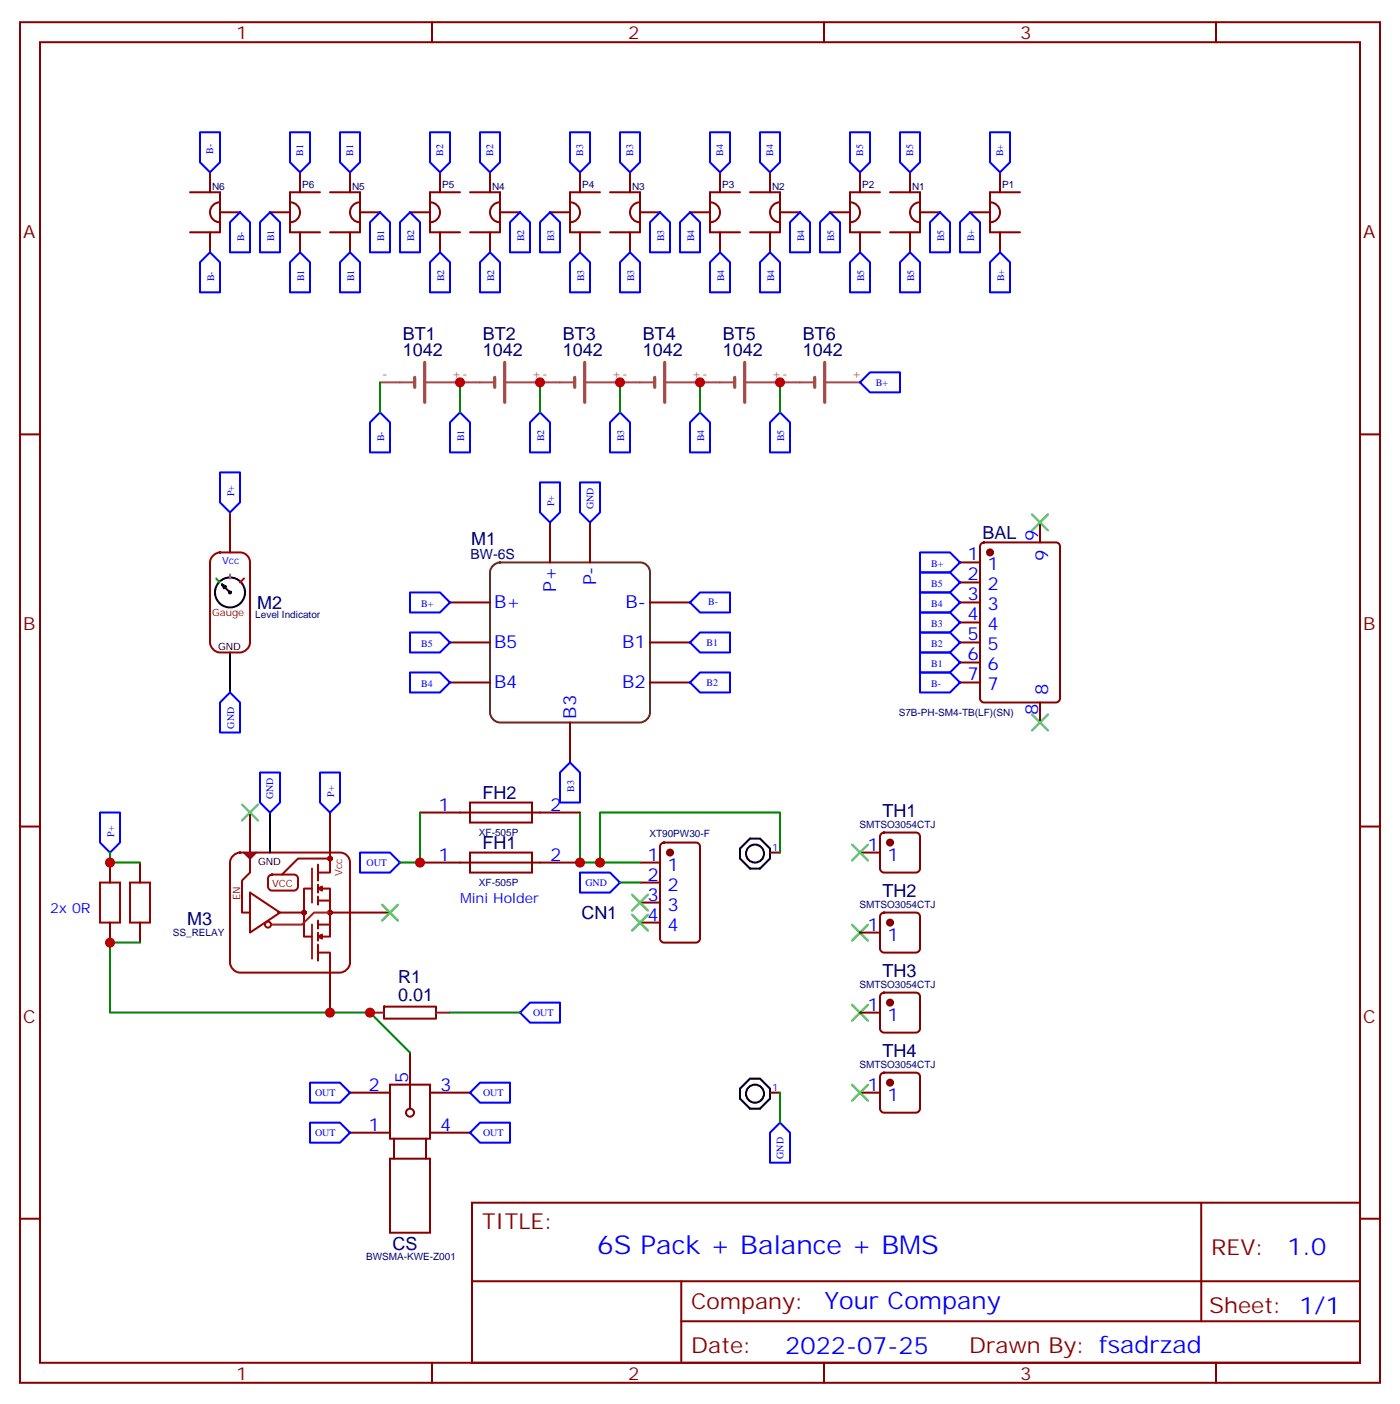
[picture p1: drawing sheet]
<svg xmlns="http://www.w3.org/2000/svg" width="247mm" height="248mm" viewBox="0 0 247 248" stroke-linecap="round" stroke-linejoin="round" font-family="sans-serif">
<path d="M73.1 66.5v1.8M74.9 63.9v7M87.3 66.5v1.8M89 63.9v7M101.4 66.5v1.8M103.1 63.9v7M115.5 66.5v1.8M117.2 63.9v7M129.6 66.5v1.8M131.4 63.9v7M143.7 66.5v1.8M145.5 63.9v7" fill="none" stroke="#a64a4a" stroke-width=".56"/>
<g fill="none" stroke="#a64a4a" stroke-width=".35">
<path d="M67 67.4h6.1M74.9 67.4h2.7M77.7 67.4h9.6M89 67.4h2.7M91.8 67.4h9.6M103.1 67.4h2.7M105.9 67.4h9.6M117.2 67.4h2.7M120 67.4h9.6M131.4 67.4h2.6M134.1 67.4h9.6M145.5 67.4h2.6"/>
<path d="M148.2 67.4h3.5"/>
</g>
<g fill="none" stroke="#00f" stroke-width=".35">
<path d="M67 72.7l1.8 1.8v5.3h-3.5v-5.3zM81.1 72.7l1.8 1.8v5.3h-3.5v-5.3zM95.2 72.7l1.8 1.8v5.3h-3.5v-5.3zM109.4 72.7l1.7 1.8v5.3h-3.5v-5.3zM123.5 72.7l1.7 1.8v5.3h-3.5v-5.3zM137.6 72.7l1.7 1.8v5.3h-3.5v-5.3zM151.7 67.4l1.8-1.7h5.2v3.5h-5.2zM38.8 83.3h3.5v5.3l-1.7 1.7-1.8-1.7zM95.2 85.1h3.6v5.2l-1.8 1.8-1.8-1.8zM102.3 85.1h3.5v5.2l-1.7 1.8-1.8-1.8zM72.3 104.5h5.3l1.8 1.7-1.8 1.8h-5.3zM72.3 118.6h5.3l1.8 1.7-1.8 1.8h-5.3z"/>
<path d="M72.3 111.5h5.3l1.8 1.8-1.8 1.7h-5.3zM121.7 106.2l1.8-1.7h5.3v3.5h-5.3zM121.7 113.3l1.8-1.8h5.3v3.5h-5.3zM38.8 123.9l1.8-1.8 1.7 1.8v5.3h-3.5zM98.8 136.2l1.7-1.8 1.8 1.8v5.3h-3.5zM121.7 120.3l1.8-1.7h5.3v3.5h-5.3zM63.5 150.3h5.3l1.8 1.8-1.8 1.7h-5.3zM102.3 153.8h5.3l1.8 1.8-1.8 1.8h-5.3z"/>
</g>
<path d="M87 99.7l.8-.5h.4h24.7a1.76 1.76 0 0 1 1.8 1.7v24.7a1.89 1.89 0 0 1-1.8 1.8h-24.7a1.89 1.89 0 0 1-1.8-1.8v-24.7l.1-.4z" fill="none" stroke="#630" stroke-width=".35"/>
<g fill="none" stroke="#870000" stroke-width=".35">
<path d="M40.6 90.3v7.1M97 92.1v7.1M104.1 92.1v7.1M79.4 106.2h7M79.4 113.3h7M114.7 106.2h7M114.7 113.3h7M79.4 120.3h7M100.5 127.4v7M114.7 120.3h7M44.1 143.3v7M58.2 143.3v7"/>
<path d="M112.9 152.1h3.5M112.9 155.6h3.5M112.9 159.1h3.5M116.7 148.8l.4-.2h5.7a.71 .71 0 0 1 .7 .7v16.2a.76 .76 0 0 1-.7 .7h-5.7a.76 .76 0 0 1-.7-.7v-16.2zM151.7 150.3h3.5M155.5 147l.4-.2h5.7a.71 .71 0 0 1 .7 .7v5.6a.76 .76 0 0 1-.7 .7h-5.7a.76 .76 0 0 1-.7-.7v-5.6zM58.2 171.5v7M61.7 160.9h7.1M67.7 177.5h9.2v2.1h-9.1zM112.9 162.7h3.5M151.7 164.4h3.5M151.7 178.5h3.5"/>
<path d="M155.5 161.1l.4-.2h5.7a.71 .71 0 0 1 .7 .7v5.7a.76 .76 0 0 1-.7 .7h-5.7a.76 .76 0 0 1-.7-.7v-5.7zM155.5 175.2l.4-.2h5.7a.71 .71 0 0 1 .7 .7v5.7a.76 .76 0 0 1-.7 .7h-5.7a.76 .76 0 0 1-.7-.7v-5.7zM151.7 192.7h3.5M155.5 189.3l.4-.2h5.7a.71 .71 0 0 1 .7 .7v5.7a.76 .76 0 0 1-.7 .7h-5.7a.76 .76 0 0 1-.7-.7v-5.7z"/>
</g>
<path d="M67 67.4v5.3M81.1 67.4v5.3M95.2 67.4v5.3M109.4 67.4v5.3M123.5 67.4v5.3M137.6 67.4v5.3M109.4 155.6h3.5" fill="none" stroke="#008700" stroke-width=".35"/>
<g fill="#870000" stroke="#870000" stroke-width=".35">
<circle cx="157" cy="148.6" r=".53"/>
<circle cx="157" cy="162.7" r=".53"/>
<circle cx="157" cy="176.8" r=".53"/>
<circle cx="157" cy="190.9" r=".53"/>
<circle cx="118.2" cy="150.3" r=".53"/>
</g>
<path d="M111.5 157.7l2.8 2.8M114.3 157.7l-2.8 2.8M111.5 161.3l2.8 2.8M114.3 161.3l-2.8 2.8M150.3 163l2.8 2.8M150.3 177.1l2.8 2.9M153.1 163l-2.8 2.8M153.1 177.1l-2.8 2.9" fill="none" stroke="#3c3" stroke-width=".35"/>
<path d="M65.3 178.5h2.4M76.9 178.5h2.5" fill="none" stroke="#8c2424" stroke-width=".35"/>
<g fill="none" stroke="#000" stroke-width=".35">
<path d="M39.2 103l.7 .4-.4 .4-.3-.8 1.4 1.5M40.6 115v7.1M47.6 143.3v7"/>
<circle cx="40.6" cy="104.5" r=".18"/>
<circle cx="40.6" cy="104.5" r="2.65"/>
</g>
<path d="M37.6 97.9l.8-.4 .4-.1h3.5a1.76 1.76 0 0 1 1.8 1.8v14.1a1.89 1.89 0 0 1-1.8 1.7h-3.5a1.89 1.89 0 0 1-1.8-1.7v-14.1l.1-.5zM41.2 150.8l.7-.4 .4-.1h17.7a1.76 1.76 0 0 1 1.7 1.8v17.6a1.89 1.89 0 0 1-1.7 1.8h-17.7a1.89 1.89 0 0 1-1.7-1.8v-17.6v-.5z" fill="none" stroke="#900" stroke-width=".35"/>
<path d="M38.1 102l.7 .7" fill="none" stroke="#0f0" stroke-width=".35"/>
<path d="M43 102l-.7 .7" fill="none" stroke="#f00" stroke-width=".35"/>
<path d="M40.6 101.3v.7" fill="none" stroke="#c90" stroke-width=".35"/>
<path d="M43 150.3h2.2l-1.1 1.1z" fill="#903" stroke="#900" stroke-width=".35"/>
<g fill="none" stroke="#900" stroke-width=".35">
<path d="M44.1 157.4l5.3 3.5-5.3 3.5zM44.1 151.4v2.4l-1.4 1.5v5.6h1.4M47.5 154.4l.5-.2h3.9a.71 .71 0 0 1 .7 .7v1.4a.76 .76 0 0 1-.7 .7h-3.9a.76 .76 0 0 1-.7-.7v-1.4zM55 156.7h-1.4v4.2M56.1 156.7h2.1v2.1h-2.1M56.1 156.7l.7-.4v.7zM56.1 152.4v2.9M56.1 156v1.4M56.1 158.1v1.4M58.2 150.3v3.5h-2.1M58.2 158.8v4.6v-.4M58.2 151.4h-5.6l-2.9 2.8"/>
<path d="M49 160.9h4.6M53.6 160.9v4.2h1.4M56.1 168h2.1v3.5M56.1 165.1l.7-.3v.7zM56.1 163h2.1v2.1h-2.1M56.1 162.3v1.4M56.1 164.4v1.4M56.1 166.5v2.9M58.2 160.9h3.5"/>
<circle cx="47.3" cy="163" r=".53"/>
</g>
<path d="M55 153.1v6M55 163v6M58.2 160.9h-2.8l-2.1 2.1h-5.3" fill="none" stroke="#930" stroke-width=".35"/>
<g fill="#900" stroke="#900" stroke-width=".35">
<circle cx="58.2" cy="160.9" r=".35"/>
<circle cx="53.6" cy="160.9" r=".35"/>
<circle cx="58.2" cy="151.4" r=".35"/>
</g>
<path d="M182 90.7l2.9 2.8M184.9 90.7l-2.9 2.8M182 126l2.9 2.8M184.9 126l-2.9 2.8M42.7 141.9l2.8 2.8M45.5 141.9l-2.8 2.8M67.4 159.5l2.8 2.8M70.2 159.5l-2.8 2.8M150.3 148.9l2.8 2.8M153.1 148.9l-2.8 2.8M150.3 191.2l2.8 2.9M153.1 191.2l-2.8 2.9" fill="none" stroke="#3c3" stroke-width=".35"/>
<g fill="none" stroke="#00f" stroke-width=".35">
<path d="M35.3 23.3h3.5v5.3l-1.8 1.8-1.7-1.8zM42.3 37.4l1.8 1.8v5.3h-3.5v-5.3zM47.6 37.4l1.8 1.8v5.3h-3.5v-5.3zM51.2 23.3h3.5v5.3l-1.8 1.8-1.7-1.8zM60 23.3h3.5v5.3l-1.8 1.8-1.7-1.8zM67 37.4l1.8 1.8v5.3h-3.5v-5.3zM70.6 39.2l1.7-1.8 1.8 1.8v5.3h-3.5zM75.8 23.3h3.6v5.3l-1.8 1.8-1.8-1.8zM84.7 23.3h3.5v5.3l-1.8 1.8-1.7-1.8zM91.7 37.4l1.8 1.8v5.3h-3.5v-5.3zM97 37.4l1.8 1.8v5.3h-3.6v-5.3zM100.5 23.3h3.6v5.3l-1.8 1.8-1.8-1.8z"/>
<path d="M109.4 23.3h3.5v5.3l-1.8 1.8-1.7-1.8zM116.4 37.4l1.8 1.8v5.3h-3.5v-5.3zM119.9 39.2l1.8-1.8 1.8 1.8v5.3h-3.6zM125.2 23.3h3.6v5.3l-1.8 1.8-1.8-1.8zM134.1 23.3h3.5v5.3l-1.8 1.8-1.7-1.8zM141.1 37.4l1.8 1.8v5.3h-3.6v-5.3zM146.4 37.4l1.8 1.8v5.3h-3.6v-5.3zM149.9 23.3h3.6v5.3l-1.8 1.8-1.8-1.8zM158.7 23.3h3.6v5.3l-1.8 1.8-1.8-1.8zM165.8 37.4l1.8 1.8v5.3h-3.6v-5.3zM171.1 37.4l1.8 1.8v5.3h-3.6v-5.3zM174.6 23.3h3.6v5.3l-1.8 1.8-1.8-1.8z"/>
<path d="M37 44.5l1.8 1.7v5.3h-3.5v-5.3zM52.9 44.5l1.8 1.7v5.3h-3.5v-5.3zM60 46.2l1.7-1.7 1.8 1.7v5.3h-3.5zM77.6 44.5l1.8 1.7v5.3h-3.6v-5.3zM86.4 44.5l1.8 1.7v5.3h-3.5v-5.3zM102.3 44.5l1.8 1.7v5.3h-3.6v-5.3zM111.1 44.5l1.8 1.7v5.3h-3.5v-5.3zM127 44.5l1.8 1.7v5.3h-3.6v-5.3zM135.8 44.5l1.8 1.7v5.3h-3.5v-5.3zM151.7 44.5l1.8 1.7v5.3h-3.6v-5.3zM158.7 46.2l1.8-1.7 1.8 1.7v5.3h-3.6zM174.6 46.2l1.8-1.7 1.8 1.7v5.3h-3.6z"/>
<path d="M162.3 97.4h5.3l1.7 1.8-1.7 1.7h-5.3zM162.3 118.6h5.3l1.7 1.7-1.7 1.8h-5.3zM162.3 115h5.3l1.7 1.8-1.7 1.8h-5.3zM162.3 111.5h5.3l1.7 1.8-1.7 1.7h-5.3zM162.3 108h5.3l1.7 1.7-1.7 1.8h-5.3zM162.3 104.5h5.3l1.7 1.7-1.7 1.8h-5.3zM162.3 100.9h5.3l1.7 1.8-1.7 1.8h-5.3zM45.9 136.2h3.5v5.3l-1.8 1.8-1.7-1.8zM56.4 136.2h3.6v5.3l-1.8 1.8-1.8-1.8zM17.6 143.3h3.6v5.3l-1.8 1.7-1.8-1.7zM91.7 178.5l1.8-1.7h5.3v3.5h-5.3zM54.7 190.9h5.3l1.7 1.8-1.7 1.7h-5.3z"/>
<path d="M54.7 197.9h5.3l1.7 1.8-1.7 1.8h-5.3zM82.9 192.7l1.8-1.8h5.3v3.5h-5.3zM82.9 199.7l1.8-1.8h5.3v3.6h-5.3zM137.6 197.9l1.7 1.8v5.3h-3.5v-5.3z"/>
</g>
<g fill="none" stroke="#870000" stroke-width=".35">
<path d="M3.5 3.9h239.9v239.9h-239.9zM7.1 7.4h232.8v232.9h-232.8zM76.2 3.9v3.5M145.3 3.9v3.5M214.5 3.9v3.5M33.5 33.9h5.3v1.8M37 30.4v3.5M37.6 36.2l.7-.5h.5v3.5a1.76 1.76 0 0 1-1.6-1.1 1.76 1.76 0 0 1 .4-1.9zM38.8 37.4h3.5M38.8 39.2v1.8h-5.3M47.6 37.4h3.6M51.2 35.7a1.76 1.76 0 0 1 1.7 1.7 1.76 1.76 0 0 1-1.7 1.8z"/>
<path d="M51.2 39.2v1.8h5.2M52.9 30.4v3.5M56.4 33.9h-5.2v1.8M58.2 33.9h5.3v1.8M61.7 30.4v3.5M62.3 36.2l.7-.5h.5v3.5a1.76 1.76 0 0 1-1.6-1.1 1.76 1.76 0 0 1 .4-1.9zM63.5 37.4h3.5M63.5 39.2v1.8h-5.3M72.3 37.4h3.5M75.8 35.7a1.76 1.76 0 0 1 1.8 1.7 1.76 1.76 0 0 1-1.8 1.8zM75.8 39.2v1.8h5.3M77.6 30.4v3.5"/>
<path d="M81.1 33.9h-5.3v1.8M82.9 33.9h5.3v1.8M86.4 30.4v3.5M86.9 36.2l.8-.5h.5v3.5a1.76 1.76 0 0 1-1.6-1.1 1.76 1.76 0 0 1 .3-1.9zM88.2 37.4h3.5M88.2 39.2v1.8h-5.3M97 37.4h3.5M100.5 35.7a1.76 1.76 0 0 1 1.8 1.7 1.76 1.76 0 0 1-1.8 1.8zM100.5 39.2v1.8h5.3M102.3 30.4v3.5M105.8 33.9h-5.3v1.8M107.6 33.9h5.3v1.8"/>
<path d="M111.1 30.4v3.5M111.6 36.2l.8-.5h.5v3.5a1.76 1.76 0 0 1-1.6-1.1 1.76 1.76 0 0 1 .3-1.9zM112.9 37.4h3.5M112.9 39.2v1.8h-5.3M121.7 37.4h3.5M125.2 35.7a1.76 1.76 0 0 1 1.8 1.7 1.76 1.76 0 0 1-1.8 1.8zM125.2 39.2v1.8h5.3M127 30.4v3.5M130.5 33.9h-5.3v1.8M132.3 33.9h5.3v1.8M135.8 30.4v3.5M136.3 36.2l.8-.5h.5v3.5a1.76 1.76 0 0 1-1.6-1.1 1.76 1.76 0 0 1 .3-1.9z"/>
<path d="M137.6 37.4h3.5M137.6 39.2v1.8h-5.3M146.4 37.4h3.5M149.9 35.7a1.76 1.76 0 0 1 1.8 1.7 1.76 1.76 0 0 1-1.8 1.8zM149.9 39.2v1.8h5.3M151.7 30.4v3.5M155.2 33.9h-5.3v1.8M157 33.9h5.3v1.8M160.5 30.4v3.5M161 36.2l.8-.5h.5v3.5a1.76 1.76 0 0 1-1.7-1.1 1.76 1.76 0 0 1 .4-1.9zM162.3 37.4h3.5M162.3 39.2v1.8h-5.3"/>
<path d="M171.1 37.4h3.5M174.6 35.7a1.76 1.76 0 0 1 1.8 1.7 1.76 1.76 0 0 1-1.8 1.8zM174.6 39.2v1.8h5.3M176.4 30.4v3.5M179.9 33.9h-5.3v1.8M37 41v3.5M52.9 41v3.5M61.7 41v3.5M77.6 41v3.5M86.4 41v3.5M102.3 41v3.5M111.1 41v3.5"/>
<path d="M127 41v3.5M135.8 41v3.5M151.7 41v3.5M160.5 41v3.5M176.4 41v3.5M3.5 76.6h3.6M239.9 76.6h3.5M169.3 99.2h3.6M173.1 95.8l.5-.2h12.7a.71 .71 0 0 1 .7 .7v26.9a.76 .76 0 0 1-.7 .7h-12.7a.76 .76 0 0 1-.7-.7v-26.9zM183.4 92.1v3.5M169.3 102.7h3.6M169.3 106.2h3.6"/>
<path d="M169.3 109.7h3.6M169.3 113.3h3.6M169.3 116.8h3.6M169.3 120.3h3.6M183.4 123.9v3.5M3.5 145.7h3.6M19.4 152.1v3.5M24.7 152.1v3.5M74.1 152.1h28.2M74.1 143.3h28.2M82.9 150.3h10.9v3.5h-10.9zM82.9 141.5h10.9v3.5h-10.9z"/>
<path d="M135.8 150.3h1.8M239.9 145.7h3.5M19.4 162.7v3.5M24.7 162.7v3.5M61.7 199.7h7.1M61.7 192.7h7.1M68.8 191.2h7v9.6h-7zM72.3 185.6v9.9M75.8 199.7h7.1M75.8 192.7h7.1M135.8 192.7h1.8M3.5 214.9h3.6"/>
<path d="M68.8 204.3h7v13h-7zM69.5 200.8v3.5M75.1 200.8v3.5M83.3 212.1h156.6v28.2h-156.6zM211.9 212.1v20.9M239.9 214.9h3.5M83.3 225.9h156.5M120.2 233h119.6M120.2 225.9v14.1M76.2 240.3v3.5M145.3 240.3v3.5M214.5 240.3v3.5"/>
<circle cx="72.3" cy="196.2" r=".71"/>
</g>
<path d="M19.4 150.3v1.8h5.3M74.1 143.3v8.8h-3.5M102.3 143.3v8.8h10.6M137.6 150.3v-7h-31.8v8.8M24.7 166.2h-5.3v12.3h45.9l7 7.1M79.4 178.5h12.3M137.6 192.7v5.2" fill="none" stroke="#008700" stroke-width=".35"/>
<path d="M17.6 155.6h3.6v7.1h-3.6zM22.9 155.6h3.6v7.1h-3.6z" fill="none" stroke="#a10000" stroke-width=".35"/>
<g fill="none" stroke="#000" stroke-width=".35">
<path d="M132.3 147.8h1.8l1.7 1.8v1.8l-1.7 1.7h-1.8l-1.8-1.7v-1.8zM132.3 190.2h1.8l1.7 1.7v1.8l-1.7 1.8h-1.8l-1.8-1.8v-1.8z"/>
<circle cx="133.2" cy="150.5" r="1.59"/>
<circle cx="133.2" cy="192.8" r="1.59"/>
</g>
<circle cx="174.6" cy="97.4" r=".53" fill="#870000" stroke="#870000" stroke-width=".35"/>
<g fill="#c00">
<circle cx="95.3" cy="67.4" r=".88"/>
<circle cx="109.4" cy="67.4" r=".88"/>
<circle cx="123.5" cy="67.4" r=".88"/>
<circle cx="137.6" cy="67.4" r=".88"/>
<circle cx="81.1" cy="67.4" r=".88"/>
<circle cx="65.3" cy="178.5" r=".88"/>
<circle cx="19.4" cy="152.1" r=".88"/>
<circle cx="19.4" cy="166.2" r=".88"/>
<circle cx="58.2" cy="178.5" r=".88"/>
<circle cx="74.1" cy="152.1" r=".88"/>
<circle cx="102.3" cy="152.1" r=".88"/>
<circle cx="105.8" cy="152.1" r=".88"/>
</g>
<text font-size="4.6" fill="#00f" x="105.3" y="221.1">6S Pack + Balance + BMS</text>
<g font-size="4.2" fill="#00f">
<text x="227.1" y="221.3">1.0</text>
<text x="145.4" y="230.9">Your Company</text>
<text x="138.5" y="238.7">2022-07-25</text>
</g>
<g font-size="3.9" fill="#800">
<text x="85" y="216.6">TITLE:</text>
<text x="213.6" y="221.3">REV:</text>
<text x="121.9" y="230.8">Company:</text>
<text x="213.3" y="231.5">Sheet: 1/1</text>
<text x="121.9" y="238.5">Date:</text>
<text x="171" y="238.6">Drawn By: fsadrzad</text>
</g>
<g font-size="3.2" fill="#800">
<text x="41.6" y="6.9">1</text>
<text x="110.8" y="6.9">2</text>
<text x="179.9" y="6.9">3</text>
<text x="4.1" y="42">A</text>
<text x="240.4" y="42">A</text>
<text x="4.1" y="111.2">B</text>
<text x="240.4" y="111.2">B</text>
<text x="4.1" y="180.3">C</text>
<text x="240.4" y="180.3">C</text>
<text x="41.6" y="243.3">1</text>
<text x="110.8" y="243.3">2</text>
<text x="179.9" y="243.3">3</text>
</g>
<g font-size="3.2" fill="#000080">
<text x="71" y="59.9">BT1</text>
<text x="85.1" y="59.9">BT2</text>
<text x="99.3" y="59.9">BT3</text>
<text x="113.4" y="59.9">BT4</text>
<text x="127.5" y="59.9">BT5</text>
<text x="141.6" y="59.9">BT6</text>
<text x="71" y="62.8">1042</text>
<text x="85.1" y="62.8">1042</text>
<text x="99.3" y="62.8">1042</text>
<text x="113.4" y="62.8">1042</text>
<text x="127.5" y="62.8">1042</text>
<text x="141.6" y="62.8">1042</text>
<text x="173.3" y="95">BAL</text>
<text x="83.1" y="96.1">M1</text>
<text x="45.3" y="107.4">M2</text>
<text x="85.1" y="140.9">FH2</text>
<text x="85.1" y="149.7">FH1</text>
<text x="155.6" y="144">TH1</text>
<text x="155.6" y="158.2">TH2</text>
<text x="33" y="163.1">M3</text>
<text x="102.5" y="162.1">CN1</text>
<text x="70.2" y="173.2">R1</text>
<text x="155.6" y="172.3">TH3</text>
<text x="70.2" y="176.4">0.01</text>
<text x="155.6" y="186.4">TH4</text>
<text x="69.2" y="220.3">CS</text>
</g>
<g font-size="3.2" fill="#00f">
<text x="183.1" y="95.5" transform="rotate(-90 183.1 95.5)">9</text>
<text x="170.7" y="98.8">1</text>
<text x="174.2" y="100.6">1</text>
<text x="184.9" y="99" transform="rotate(-90 184.9 99)">9</text>
<text x="87.1" y="107.3">B+</text>
<text x="98.1" y="104.4" transform="rotate(-90 98.1 104.4)">P+</text>
<text x="105.1" y="103.2" transform="rotate(-90 105.1 103.2)">P-</text>
<text x="110.3" y="107.3">B-</text>
<text x="170.7" y="102.3">2</text>
<text x="170.7" y="105.9">3</text>
<text x="174.2" y="104.1">2</text>
<text x="174.2" y="107.6">3</text>
<text x="170.7" y="109.4">4</text>
<text x="170.7" y="112.9">5</text>
<text x="174.2" y="111.2">4</text>
<text x="87.1" y="114.3">B5</text>
<text x="109.8" y="114.3">B1</text>
<text x="170.7" y="116.5">6</text>
<text x="170.7" y="120">7</text>
<text x="174.2" y="114.7">5</text>
<text x="174.2" y="118.2">6</text>
<text x="87.1" y="121.4">B4</text>
<text x="109.8" y="121.4">B2</text>
<text x="174.2" y="121.7">7</text>
<text x="184.9" y="122.6" transform="rotate(-90 184.9 122.6)">8</text>
<text x="101.6" y="126.7" transform="rotate(-90 101.6 126.7)">B3</text>
<text x="183.1" y="126.1" transform="rotate(-90 183.1 126.1)">8</text>
<text x="77.4" y="142.9">1</text>
<text x="97" y="142.9">2</text>
<text x="153" y="150">1</text>
<text x="77.4" y="151.7">1</text>
<text x="97" y="151.7">2</text>
<text x="114.2" y="151.7">1</text>
<text x="114.2" y="155.3">2</text>
<text x="117.7" y="153.5">1</text>
<text x="156.5" y="151.7">1</text>
<text x="114.2" y="158.8">3</text>
<text x="117.7" y="157">2</text>
<text x="117.7" y="160.5">3</text>
<text x="114.2" y="162.3">4</text>
<text x="117.7" y="164.1">4</text>
<text x="153" y="164.1">1</text>
<text x="156.5" y="165.8">1</text>
<text x="153" y="178.2">1</text>
<text x="156.5" y="180">1</text>
<text x="72" y="190.9" transform="rotate(-90 72 190.9)">5</text>
<text x="65" y="192.3">2</text>
<text x="77.6" y="192.3">3</text>
<text x="153" y="192.3">1</text>
<text x="156.5" y="194.1">1</text>
<text x="65" y="199.4">1</text>
<text x="77.6" y="199.4">4</text>
</g>
<text font-size="2.5" fill="#000080" x="83" y="98.5">BW-6S</text>
<g font-size="2.5" fill="#00f">
<text x="8.8" y="160.9">2x 0R</text>
<text x="81.1" y="159.1">Mini Holder</text>
</g>
<g font-size="2.1" fill="#a54b4b">
<text x="67.4" y="66.7">-</text>
<text x="79.7" y="66.7">+-</text>
<text x="93.8" y="66.7">+-</text>
<text x="107.9" y="66.7">+-</text>
<text x="122" y="66.7">+-</text>
<text x="136.1" y="66.7">+-</text>
<text x="150.3" y="66.7">+</text>
</g>
<g font-size="1.8" fill="#00f">
<text x="37.6" y="27.1" transform="rotate(-90 37.6 27.1)">B-</text>
<text x="53.5" y="27.5" transform="rotate(-90 53.5 27.5)">B1</text>
<text x="62.3" y="27.5" transform="rotate(-90 62.3 27.5)">B1</text>
<text x="78.2" y="27.5" transform="rotate(-90 78.2 27.5)">B2</text>
<text x="87" y="27.5" transform="rotate(-90 87 27.5)">B2</text>
<text x="102.9" y="27.5" transform="rotate(-90 102.9 27.5)">B3</text>
<text x="111.7" y="27.5" transform="rotate(-90 111.7 27.5)">B3</text>
<text x="127.6" y="27.5" transform="rotate(-90 127.6 27.5)">B4</text>
<text x="136.4" y="27.5" transform="rotate(-90 136.4 27.5)">B4</text>
<text x="152.3" y="27.5" transform="rotate(-90 152.3 27.5)">B5</text>
<text x="161.1" y="27.5" transform="rotate(-90 161.1 27.5)">B5</text>
<text x="177" y="27.6" transform="rotate(-90 177 27.6)">B+</text>
<text x="43.1" y="42.5" transform="rotate(-90 43.1 42.5)">B-</text>
<text x="48.4" y="42.5" transform="rotate(-90 48.4 42.5)">B1</text>
<text x="67.8" y="42.5" transform="rotate(-90 67.8 42.5)">B1</text>
<text x="73" y="42.5" transform="rotate(-90 73 42.5)">B2</text>
<text x="92.5" y="42.5" transform="rotate(-90 92.5 42.5)">B2</text>
<text x="97.7" y="42.5" transform="rotate(-90 97.7 42.5)">B3</text>
<text x="117.1" y="42.5" transform="rotate(-90 117.1 42.5)">B3</text>
<text x="122.4" y="42.5" transform="rotate(-90 122.4 42.5)">B4</text>
<text x="141.8" y="42.5" transform="rotate(-90 141.8 42.5)">B4</text>
<text x="147.1" y="42.5" transform="rotate(-90 147.1 42.5)">B5</text>
<text x="166.5" y="42.5" transform="rotate(-90 166.5 42.5)">B5</text>
<text x="171.8" y="42.5" transform="rotate(-90 171.8 42.5)">B+</text>
<text x="37.8" y="49.6" transform="rotate(-90 37.8 49.6)">B-</text>
<text x="53.6" y="49.6" transform="rotate(-90 53.6 49.6)">B1</text>
<text x="62.5" y="49.6" transform="rotate(-90 62.5 49.6)">B1</text>
<text x="78.3" y="49.6" transform="rotate(-90 78.3 49.6)">B2</text>
<text x="87.2" y="49.6" transform="rotate(-90 87.2 49.6)">B2</text>
<text x="103" y="49.6" transform="rotate(-90 103 49.6)">B3</text>
<text x="111.9" y="49.6" transform="rotate(-90 111.9 49.6)">B3</text>
<text x="127.7" y="49.6" transform="rotate(-90 127.7 49.6)">B4</text>
<text x="136.5" y="49.6" transform="rotate(-90 136.5 49.6)">B4</text>
<text x="152.4" y="49.6" transform="rotate(-90 152.4 49.6)">B5</text>
<text x="161.2" y="49.6" transform="rotate(-90 161.2 49.6)">B5</text>
<text x="177.1" y="49.6" transform="rotate(-90 177.1 49.6)">B+</text>
<text x="154.5" y="68">B+</text>
<text x="67.8" y="77.8" transform="rotate(-90 67.8 77.8)">B-</text>
<text x="81.9" y="77.8" transform="rotate(-90 81.9 77.8)">B1</text>
<text x="96" y="77.8" transform="rotate(-90 96 77.8)">B2</text>
<text x="110.1" y="77.8" transform="rotate(-90 110.1 77.8)">B3</text>
<text x="124.2" y="77.8" transform="rotate(-90 124.2 77.8)">B4</text>
<text x="138.3" y="77.8" transform="rotate(-90 138.3 77.8)">B5</text>
<text x="41.3" y="87.5" transform="rotate(-90 41.3 87.5)">P+</text>
<text x="97.7" y="89.3" transform="rotate(-90 97.7 89.3)">P+</text>
<text x="104.7" y="89.8" transform="rotate(-90 104.7 89.8)">GND</text>
<text x="39.2" y="99.5">Vcc</text>
<text x="164.2" y="99.9">B+</text>
<text x="74.3" y="107">B+</text>
<text x="124.9" y="106.7">B-</text>
<text x="164.2" y="107">B4</text>
<text x="164.2" y="103.4">B5</text>
<text x="124.6" y="113.8">B1</text>
<text x="164.2" y="110.5">B3</text>
<text x="74.3" y="114">B5</text>
<text x="164.2" y="117.6">B1</text>
<text x="164.2" y="114">B2</text>
<text x="74.3" y="121.1">B4</text>
<text x="124.6" y="120.9">B2</text>
<text x="164.2" y="121.1">B-</text>
<text x="41.3" y="128.5" transform="rotate(-90 41.3 128.5)">GND</text>
<text x="48.2" y="141" transform="rotate(-90 48.2 141)">GND</text>
<text x="59" y="140.5" transform="rotate(-90 59 140.5)">P+</text>
<text x="101.3" y="139.6" transform="rotate(-90 101.3 139.6)">B3</text>
<text x="20.1" y="147.5" transform="rotate(-90 20.1 147.5)">P+</text>
<text x="136.2" y="150">1</text>
<text x="64.6" y="152.7">OUT</text>
<text x="103.3" y="156.3">GND</text>
<text x="94" y="179.2">OUT</text>
<text x="55.6" y="193.3">OUT</text>
<text x="85.2" y="193.2">OUT</text>
<text x="136.2" y="192.3">1</text>
<text x="55.6" y="200.4">OUT</text>
<text x="85.2" y="200.3">OUT</text>
<text x="138.2" y="204.3" transform="rotate(-90 138.2 204.3)">GND</text>
</g>
<g font-size="1.8" fill="#000080">
<text x="37.4" y="33.5">N6</text>
<text x="53.3" y="33.2">P6</text>
<text x="62.1" y="33.5">N5</text>
<text x="78" y="33.2">P5</text>
<text x="86.8" y="33.5">N4</text>
<text x="102.7" y="33.2">P4</text>
<text x="111.5" y="33.5">N3</text>
<text x="127.4" y="33.2">P3</text>
<text x="136.2" y="33.5">N2</text>
<text x="152.1" y="33.2">P2</text>
<text x="160.9" y="33.5">N1</text>
<text x="176.8" y="33.2">P1</text>
<text x="45" y="109">Level Indicator</text>
<text x="158.5" y="126.2">S7B-PH-SM4-TB(LF)(SN)</text>
<text x="84.5" y="147.4">XF-505P</text>
<text x="114.5" y="147.5">XT90PW30-F</text>
<text x="151.6" y="146">SMTSO3054CTJ</text>
<text x="84.5" y="156.3">XF-505P</text>
<text x="151.6" y="160.1">SMTSO3054CTJ</text>
<text x="30.5" y="165">SS_RELAY</text>
<text x="151.6" y="174.2">SMTSO3054CTJ</text>
<text x="151.6" y="188.4">SMTSO3054CTJ</text>
<text x="64.6" y="222.2">BWSMA-KWE-Z001</text>
</g>
<g font-size="1.8" fill="#900">
<text x="37.4" y="108.7">Gauge</text>
<text x="42.4" y="158.7" transform="rotate(-90 42.4 158.7)">EN</text>
<text x="48" y="156.3">VCC</text>
</g>
<g font-size="1.8">
<text x="38.5" y="114.7">GND</text>
<text x="45.5" y="152.4">GND</text>
</g>
<text font-size="1.8" fill="#f00" x="60.4" y="154.4" transform="rotate(-90 60.4 154.4)">Vcc</text>
</svg>
